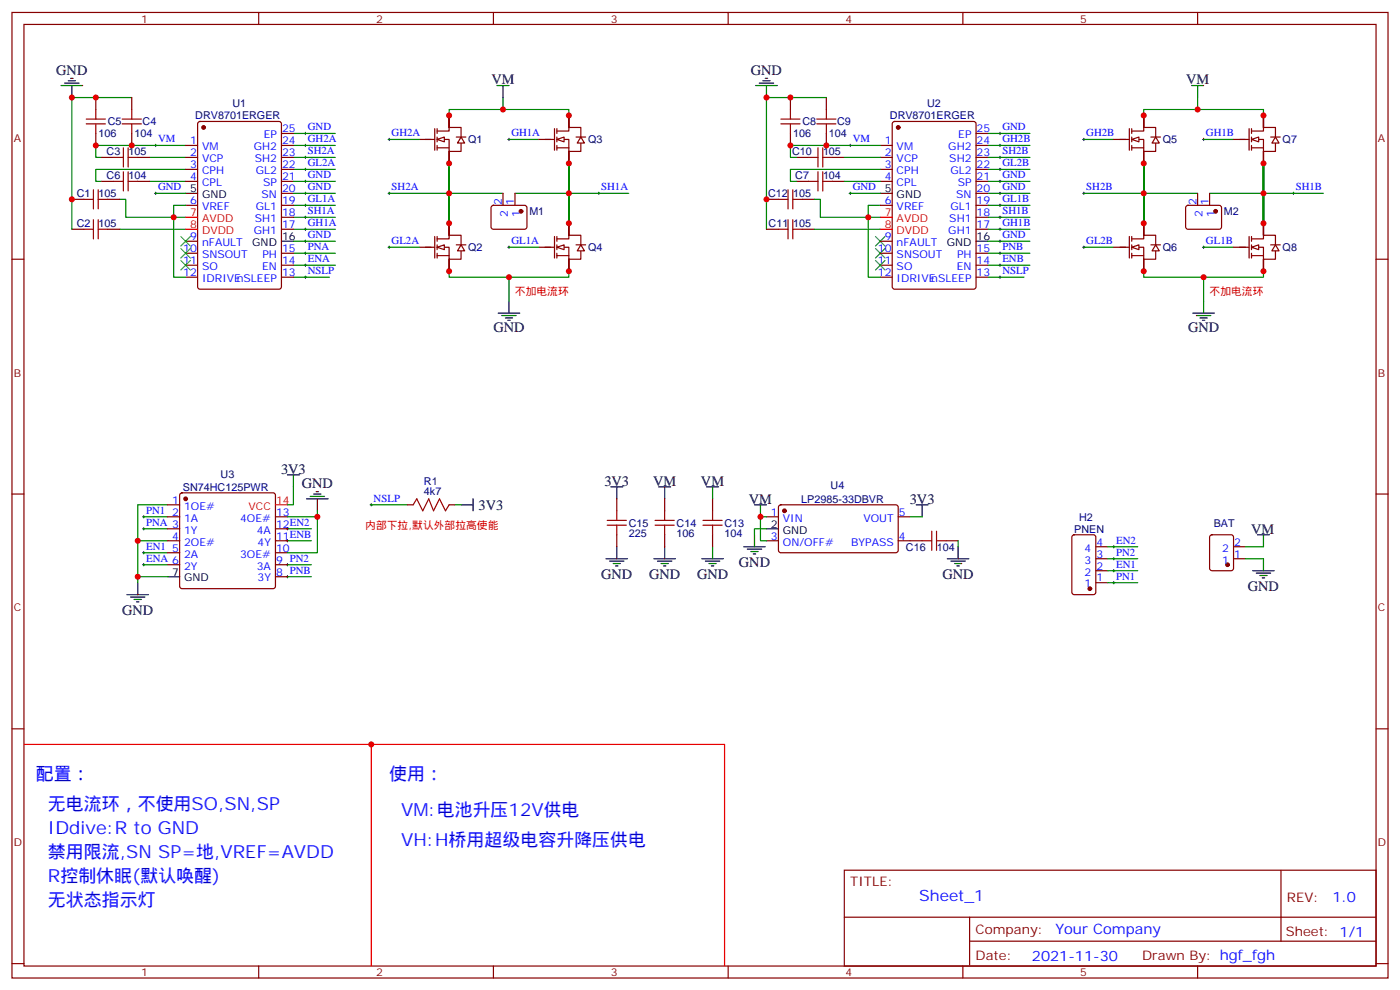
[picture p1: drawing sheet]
<svg xmlns="http://www.w3.org/2000/svg" width="412mm" height="292mm" viewBox="0 0 412 292" stroke-linecap="round" stroke-linejoin="round" font-family="sans-serif">
<g fill="none" stroke="#870000" stroke-width=".35">
<path d="M3.5 3.7h405.4v284.3h-405.4zM7.1 7.2h398.2v277.3h-398.2zM76.2 3.7v3.5M145.3 3.7v3.5M214.5 3.7v3.5M283.6 3.7v3.5M352.8 3.7v3.5M128.1 37.9v6.3M128.8 38.6h3.5v-1.1h3.5v2.9M128.8 37.9v1.4M132.3 34v3.5M123.5 41.1h4.6"/>
<path d="M128.8 41.1h3.5v3.5h3.5v-2.5M128.8 40.4v1.4M128.8 42.8v1.4M128.8 43.5h3.5M132.3 44.6v3.5M134.4 40.4h2.8M3.5 76.3h3.6M405.3 76.3h3.6M3.5 145.5h3.6M405.3 145.5h3.6M3.5 214.6h3.6M405.3 214.6h3.6"/>
<path d="M248.7 256.3h156.6v28.2h-156.6zM377.3 256.3v20.9M248.7 270.1h156.5M285.6 277.2h119.6M285.6 270.1v14.1M3.5 283.8h3.6M76.2 284.5v3.5M145.3 284.5v3.5M214.5 284.5v3.5M283.6 284.5v3.5M352.8 284.5v3.5M405.3 283.8h3.6"/>
</g>
<g fill="none" stroke="#000" stroke-width=".29">
<path d="M89.6 39.3h.7M90 38.9v.8M45.5 42.8h.7M45.5 56.9h.7M45.9 42.5v.7M45.9 56.6v.7M89.6 42.8h.7M89.6 46.4h.7M89.6 49.9h.7M90 42.5v.7M90 46v.7M90 49.5v.7"/>
<path d="M89.6 67.5h.7M89.6 64h.7M89.6 60.5h.7M89.6 78.1h.7M89.6 74.6h.7M89.6 71h.7M90 60.1v.7M90 63.6v.7M90 67.2v.7M90 70.7v.7M90 74.2v.7M90 77.8v.7"/>
<path d="M89.6 81.6h.7M90 81.3v.7"/>
</g>
<g fill="none" stroke="#008700" stroke-width=".35">
<path d="M86.4 39.3h12.4M35.3 58.7h1.7v5.3h17.7M44.1 46.4h10.6M44.1 53.4h10.6M45.9 56.9h8.8M54.7 42.8h-26.5v3.6h1.8M54.7 49.9h-26.5v3.5h1.8M86.4 49.9h12.4M86.4 46.4h12.4M86.4 42.8h12.4M35.3 67.5h19.4M86.4 78.1h12.4"/>
<path d="M86.4 74.6h12.4M86.4 71h12.4M86.4 67.5h12.4M86.4 64h12.4M86.4 60.5h12.4M86.4 81.6h10.6"/>
</g>
<g fill="#fff" stroke="#870000" stroke-width=".35">
<path d="M135.8 40.4l1.1 1.7h-2.1z"/>
<path d="M128.8 41.1l2.1-.7v1.4z"/>
</g>
<g fill="none" stroke="#870000" stroke-width=".35">
<path d="M132.3 34v3.5M132.3 44.6v3.5M123.5 72.8h4.6M128.1 69.6v6.4M128.8 72.8h3.5v3.5h3.5v-2.4M128.8 70.3h3.5v-1h3.5v2.8M128.8 69.6v1.4M128.8 72.1v1.4M128.8 74.6v1.4M128.8 75.3h3.5M132.3 65.8v3.5M132.3 76.3v3.6"/>
<path d="M134.4 72.1h2.8"/>
</g>
<g fill="#fff" stroke="#870000" stroke-width=".35">
<path d="M135.8 72.1l1.1 1.8h-2.1z"/>
<path d="M128.8 72.8l2.1-.7v1.4z"/>
</g>
<g fill="none" stroke="#870000" stroke-width=".35">
<path d="M28.2 28.7v3.5M28.2 39.3v3.5M38.8 28.7v3.5M38.8 39.3v3.5M58.4 36l.5-.2h23.3l.6 .4 .1 48.3-.5 .6-23.5 .1-.6-.5-.1-48.2zM82.9 39.3h3.5M232.8 28.7v3.5M232.8 39.3v3.5M243.4 28.7v3.5M243.4 39.3v3.5M263.1 36l.4-.2h23.3l.7 .4v48.3l-.4 .6-23.6 .1-.6-.5-.1-48.2zM287.5 39.3h3.5"/>
<path d="M21.2 58.7h3.5M30 46.4h3.5M30 53.4h3.5M31.7 58.7h3.6M40.6 46.4h3.5M40.6 53.4h3.5M54.7 46.4h3.5M54.7 53.4h3.5M54.7 42.8h3.5M54.7 49.9h3.5M82.9 46.4h3.5M82.9 53.4h3.5"/>
<path d="M82.9 42.8h3.5M82.9 49.9h3.5M82.9 56.9h3.5M225.8 58.7h3.5M234.6 46.4h3.5M234.6 53.4h3.5M236.4 58.7h3.5M245.2 46.4h3.5M245.2 53.4h3.5M259.3 46.4h3.5M259.3 53.4h3.5M259.3 42.8h3.5"/>
<path d="M259.3 49.9h3.5M287.5 46.4h3.5M287.5 53.4h3.5M287.5 42.8h3.5M287.5 49.9h3.5M287.5 56.9h3.5M21.2 67.5h3.5M31.7 67.5h3.6M54.7 60.5h3.5M54.7 71h3.5M54.7 74.6h3.5M54.7 78.1h3.5"/>
<path d="M82.9 67.5h3.5M82.9 60.5h3.5M82.9 74.6h3.5M82.9 78.1h3.5M82.9 64h3.5M132.3 65.8v3.5M132.3 76.3v3.6M225.8 67.5h3.5M236.4 67.5h3.5M259.3 60.5h3.5M259.3 71h3.5M259.3 74.6h3.5"/>
<path d="M259.3 78.1h3.5M287.5 67.5h3.5M287.5 60.5h3.5M287.5 74.6h3.5M287.5 78.1h3.5M287.5 64h3.5M328.1 72.8h4.6M332.7 69.6v6.4M333.4 72.8h3.5v3.5h3.5v-2.4M333.4 70.3h3.5v-1h3.5v2.8M333.4 69.6v1.4M333.4 72.1v1.4"/>
<path d="M333.4 74.6v1.4M333.4 75.3h3.5M336.9 65.8v3.5M336.9 76.3v3.6M339 72.1h2.8M54.7 81.6h3.5M82.9 81.6h3.5M259.3 81.6h3.5M287.5 81.6h3.5M49.4 148.7h3.5M49.4 152.2h3.5M49.4 155.7h3.5"/>
<path d="M49.4 159.2h3.5M53.2 145.3l.4-.2h26.8l.5 .2 .2 .5v26.8l-.2 .5-.5 .3h-26.8l-.5-.3-.2-.5v-26.8zM81.1 152.2h3.6M81.1 155.7h3.6M81.1 159.2h3.6M49.4 162.8h3.5M49.4 166.3h3.5M81.1 162.8h3.6M81.1 166.3h3.6M81.1 169.8h3.6"/>
</g>
<g fill="none" stroke="#a10000" stroke-width=".35">
<path d="M25.4 36.5h5.6M25.4 35.1h5.6M28.2 32.2v2.9M28.2 36.5v2.8M36 36.5h5.6M36 35.1h5.6M38.8 32.2v2.9M38.8 36.5v2.8M230 36.5h5.7M230 35.1h5.7M232.8 32.2v2.9M232.8 36.5v2.8"/>
<path d="M240.6 36.5h5.6M240.6 35.1h5.6M243.4 32.2v2.9M243.4 36.5v2.8M24.7 58.7h2.8M27.5 55.9v5.6M28.9 58.7h2.8M28.9 55.9v5.6M33.5 46.4h2.8M33.5 53.4h2.8M36.3 43.5v5.7M36.3 50.6v5.6"/>
<path d="M37.7 46.4h2.9M37.7 43.5v5.7M37.7 50.6v5.6M37.7 53.4h2.9M229.3 58.7h2.8M232.1 55.9v5.6M233.5 58.7h2.9M233.5 55.9v5.6M238.1 46.4h2.8M238.1 53.4h2.8M240.9 43.5v5.7M240.9 50.6v5.6"/>
<path d="M242.4 46.4h2.8M242.4 53.4h2.8M242.4 43.5v5.7M242.4 50.6v5.6M24.7 67.5h2.8M27.5 64.7v5.6M28.9 64.7v5.6M28.9 67.5h2.8M229.3 67.5h2.8M232.1 64.7v5.6M233.5 67.5h2.9M233.5 64.7v5.6"/>
</g>
<g fill="none" stroke="#000" stroke-width=".35">
<path d="M18 25.2h6.3M19 24.5h4.3M20.1 23.8h2.1M20.8 23.1h.7M21.2 25.2v3.5M146.4 25.2h3.5M148.2 25.2v3.5M222.6 25.2h6.4M223.7 24.5h4.2M224.7 23.8h2.1M225.4 23.1h.7M225.8 25.2v3.5"/>
<path d="M351 25.2h3.5M352.8 25.2v3.5M54.7 56.9h3.5M259.3 56.9h3.5M82.9 71h3.5M287.5 71h3.5M146.8 92.2h6.3M147.8 92.9h4.2M148.9 93.6h2.1M149.6 94.3h.7M149.9 88.7v3.5M351.4 92.2h6.3"/>
<path d="M352.4 92.9h4.3M353.5 93.6h2.1M354.2 94.3h.7M354.5 88.7v3.5M84.7 139.8h3.5M86.4 139.8v3.6M90.3 146.9h6.4M91.4 146.2h4.2M92.4 145.5h2.1M93.1 144.8h.7M93.5 146.9v3.5M37.4 175.1h6.3"/>
<path d="M38.5 175.8h4.2M39.5 176.5h2.1M40.2 177.2h.7M40.6 171.6v3.5M49.4 169.8h3.5"/>
</g>
<g fill="none" stroke="#008700" stroke-width=".35">
<path d="M38.8 28.7h-17.6v38.8M132.3 34v-1.8h35.3v1.8M148.2 28.7v3.5M243.4 28.7h-17.6v38.8M336.9 34v-1.8h35.3v1.8M352.8 28.7v3.5M86.4 56.9h12.4M86.4 53.4h12.4M114.7 41.1h8.8M114.7 56.9h33.5M132.3 48.1v17.7M149.9 41.1h8.8"/>
<path d="M151.7 56.9h33.5M167.6 48.1v17.7M291 56.9h12.4M291 53.4h12.4M319.3 41.1h8.8M319.3 56.9h33.5M336.9 48.1v17.7M354.5 41.1h8.9M356.3 56.9h33.5M372.2 48.1v17.7M54.7 60.5h-3.5v3.5M114.7 72.8h8.8"/>
<path d="M132.3 79.9v1.7h35.3v-1.7M149.9 72.8h8.8M259.3 60.5h-3.5v3.5M319.3 72.8h8.8M336.9 79.9v1.7h35.3v-1.7M354.5 72.8h8.9M149.9 81.6v7.1M354.5 81.6v7.1M40.6 159.2h8.8M42.3 155.7h7.1M42.3 152.2h7.1M49.4 148.7h-8.8v22.9"/>
<path d="M84.7 155.7h7M84.7 159.2h7M84.7 152.2h8.8M86.4 143.4v5.3h-1.7M93.5 150.4v12.4h-8.8M40.6 169.8h8.8M42.3 166.3h7.1M42.3 162.8h7.1M84.7 166.3h7M84.7 169.8h7"/>
</g>
<g fill="#870000" stroke="#870000" stroke-width=".35">
<circle cx="60" cy="37.5" r=".53"/>
<circle cx="54.7" cy="146.9" r=".53"/>
<circle cx="264.6" cy="37.5" r=".53"/>
</g>
<path d="M54.7 64h3.5M54.7 67.5h3.5M259.3 64h3.5M259.3 67.5h3.5M81.1 148.7h3.6M7.1 219.2h102.3v65.3" fill="none" stroke="#f00" stroke-width=".35"/>
<g fill="none" stroke="#000" stroke-width=".29">
<path d="M89.6 53.4h.7M89.6 56.9h.7M90 53.1v.7M90 56.6v.7M114.3 41.1h.7M114.3 56.9h.7M114.7 40.7v.7M114.7 56.6v.7M149.6 41.1h.7M149.9 40.7v.7M176 56.9h.7M176.4 56.6v.7"/>
<path d="M294.2 53.4h.7M294.2 56.9h.7M294.6 53.1v.7M294.6 56.6v.7M318.9 41.1h.7M318.9 56.9h.7M319.3 40.7v.7M319.3 56.6v.7M354.2 41.1h.7M354.5 40.7v.7M380.6 56.9h.8M381 56.6v.7"/>
<path d="M114.3 72.8h.7M114.7 72.5v.7M149.6 72.8h.7M149.9 72.5v.7M318.9 72.8h.7M319.3 72.5v.7M354.2 72.8h.7M354.5 72.5v.7M42 155.7h.7M42 152.2h.7M42.3 151.8v.7M42.3 155.4v.7"/>
<path d="M84.3 155.7h.7M84.3 159.2h.7M84.7 155.4v.7M84.7 158.9v.7M42 166.3h.7M42 162.8h.7M42.3 162.4v.7M42.3 165.9v.8M84.3 166.3h.7M84.3 169.8h.7M84.7 165.9v.8M84.7 169.5v.7"/>
</g>
<path d="M53.3 73.2l2.8 2.8M53.3 69.6l2.8 2.9M56.1 73.2l-2.8 2.8M56.1 69.6l-2.8 2.9M257.9 69.6l2.8 2.9M257.9 73.2l2.8 2.8M260.7 69.6l-2.8 2.9M260.7 73.2l-2.8 2.8" fill="none" stroke="#3c3" stroke-width=".35"/>
<g fill="#fff" stroke="#870000" stroke-width=".35">
<path d="M340.4 72.1l1.1 1.8h-2.1z"/>
<path d="M333.4 72.8l2.1-.7v1.4z"/>
</g>
<g fill="none" stroke="#870000" stroke-width=".35">
<path d="M332.7 37.9v6.3M333.4 38.6h3.5v-1.1h3.5v2.9M333.4 37.9v1.4M336.9 34v3.5M328.1 41.1h4.6M333.4 41.1h3.5v3.5h3.5v-2.5M333.4 40.4v1.4M333.4 42.8v1.4M333.4 43.5h3.5M336.9 44.6v3.5M339 40.4h2.8M336.9 65.8v3.5"/>
<path d="M336.9 76.3v3.6"/>
</g>
<g fill="#fff" stroke="#870000" stroke-width=".35">
<path d="M340.4 40.4l1.1 1.7h-2.1z"/>
<path d="M333.4 41.1l2.1-.7v1.4z"/>
</g>
<g fill="none" stroke="#870000" stroke-width=".35">
<path d="M163.3 37.9v6.3M164 38.6h3.6v-1.1h3.5v2.9M164 37.9v1.4M167.6 34v3.5M336.9 34v3.5M148.2 56.9v3.6M151.7 56.9v3.6M158.7 41.1h4.6M164 41.1h3.6v3.5h3.5v-2.5M164 40.4v1.4M164 42.8v1.4M164 43.5h3.6"/>
<path d="M167.6 44.6v3.5M169.7 40.4h2.8M336.9 44.6v3.5M144.9 60.7l.4-.2h9.5l.4 .7v5.9l-.7 .4h-9.4l-.5-.7v-5.6zM119.9 148.7h1.8M132.3 148.7h1.8M181.7 146.9v3.5M181.7 157.5v3.5M195.8 146.9v3.5M195.8 157.5v3.5M209.9 146.9v3.5M209.9 157.5v3.5"/>
<path d="M225.8 152.2h3.5M225.8 159.2h3.5M229.5 148.9l.5-.2h34.2l.4 .7-.1 12.9-.6 .5-34.2-.1-.4-.6v-12.7zM264.6 152.2h3.5M264.6 159.2h7M278.7 159.2h3.5"/>
</g>
<g fill="none" stroke="#008700" stroke-width=".35">
<path d="M291 39.3h12.4M239.9 58.7h1.8v5.3h17.6M248.7 53.4h10.6M248.7 46.4h10.6M250.5 56.9h8.8M259.3 49.9h-26.5v3.5h1.8M259.3 42.8h-26.5v3.6h1.8M291 46.4h12.4M291 42.8h12.4M291 49.9h12.4M51.2 64v17.6h3.5M239.9 67.5h19.4"/>
<path d="M255.8 64v17.6h3.5M291 67.5h12.4M291 60.5h12.4M291 64h12.4M291 71h12.4M291 74.6h12.4M291 78.1h12.4M291 81.6h10.6M109.4 148.7h10.5M134.1 148.7h1.7M225.8 152.2h-1.8v7h1.8M225.8 155.7h-3.6v1.8"/>
<path d="M268.1 152.2h3.5M282.2 159.2v1.8"/>
</g>
<g fill="none" stroke="#000" stroke-width=".29">
<path d="M294.2 39.3h.7M294.6 38.9v.8M250.1 56.9h.7M250.1 42.8h.7M250.5 42.5v.7M250.5 56.6v.7M294.2 42.8h.7M294.2 49.9h.7M294.2 46.4h.7M294.6 42.5v.7M294.6 46v.7M294.6 49.5v.7"/>
<path d="M294.2 71h.7M294.2 74.6h.7M294.2 78.1h.7M294.2 60.5h.7M294.2 64h.7M294.2 67.5h.7M294.6 60.1v.7M294.6 63.6v.7M294.6 67.2v.7M294.6 70.7v.7M294.6 74.2v.7M294.6 77.8v.7"/>
<path d="M294.2 81.6h.7M294.6 81.3v.7M109 148.7h.7M109.4 148.3v.7"/>
</g>
<g fill="none" stroke="#000" stroke-width=".35">
<path d="M135.8 148.7h3.5M139.3 146.9v3.5M179.9 143.4h3.5M181.7 143.4v3.5M194 143.4h3.6M195.8 143.4v3.5M208.1 143.4h3.6M209.9 143.4v3.5M222.2 148.7h3.6M222.2 157.5v3.5M224 148.7v3.5M225.8 155.7h3.5"/>
<path d="M269.9 148.7h3.5M271.6 148.7v3.5M370.4 157.5h3.5M372.2 157.5v3.5M178.5 164.5h6.4M179.6 165.2h4.2M180.6 165.9h2.1M181.3 166.7h.7M181.7 161v3.5M192.6 164.5h6.4M193.7 165.2h4.2M194.7 165.9h2.1"/>
<path d="M195.4 166.7h.7M195.8 161v3.5M206.7 164.5h6.4M207.8 165.2h4.2M208.8 165.9h2.2M209.5 166.7h.8M209.9 161v3.5M219.1 161h6.3M220.1 161.7h4.3M221.2 162.4h2.1M221.9 163.1h.7M279 164.5h6.4"/>
<path d="M280.1 165.2h4.2M281.2 165.9h2.1M281.9 166.7h.7M282.2 161v3.5M369 168.1h6.4M370.1 168.8h4.2M371.1 169.5h2.1M371.8 170.2h.7M372.2 164.5v3.6"/>
</g>
<g fill="#870000" stroke="#870000" stroke-width=".35">
<circle cx="231.1" cy="150.4" r=".53"/>
<circle cx="153.5" cy="62.2" r=".53"/>
</g>
<g fill="none" stroke="#a10000" stroke-width=".35">
<path d="M121.7 148.7l1.1-1.8 1.7 3.5 1.8-3.5 1.4 3.5 1.8-3.5 1.7 3.5 1.1-1.7M178.9 154.7h5.6M178.9 153.2h5.6M181.7 150.4v2.8M181.7 154.7v2.8M193 154.7h5.6M193 153.2h5.6M195.8 150.4v2.8M195.8 154.7v2.8M207.1 154.7h5.6M207.1 153.2h5.6M209.9 150.4v2.8"/>
<path d="M209.9 154.7v2.8M271.6 159.2h2.9M274.5 156.4v5.7M275.9 156.4v5.7M275.9 159.2h2.8"/>
</g>
<path d="M109.4 219.2h104v65.3" fill="none" stroke="#f00" stroke-width=".35"/>
<path d="M53.3 76.7l2.8 2.8M56.1 76.7l-2.8 2.8M257.9 76.7l2.8 2.8M260.7 76.7l-2.8 2.8" fill="none" stroke="#3c3" stroke-width=".35"/>
<g fill="#fff" stroke="#870000" stroke-width=".35">
<path d="M171.1 40.4l1.1 1.7h-2.2z"/>
<path d="M164 41.1l2.2-.7v1.4z"/>
</g>
<g fill="none" stroke="#870000" stroke-width=".35">
<path d="M167.6 34v3.5M167.6 44.6v3.5M158.7 72.8h4.6M163.3 69.6v6.4M164 72.8h3.6v3.5h3.5v-2.4M164 70.3h3.6v-1h3.5v2.8M164 69.6v1.4M164 72.1v1.4M164 74.6v1.4M164 75.3h3.6M167.6 65.8v3.5M167.6 76.3v3.6"/>
<path d="M169.7 72.1h2.8"/>
</g>
<g fill="#fff" stroke="#870000" stroke-width=".35">
<path d="M171.1 72.1l1.1 1.8h-2.2z"/>
<path d="M164 72.8l2.2-.7v1.4z"/>
</g>
<g fill="none" stroke="#870000" stroke-width=".35">
<path d="M167.6 65.8v3.5M167.6 76.3v3.6M363.4 72.8h4.5M367.9 69.6v6.4M368.7 72.8h3.5v3.5h3.5v-2.4M368.7 70.3h3.5v-1h3.5v2.8M368.7 69.6v1.4M368.7 72.1v1.4M368.7 74.6v1.4M368.7 75.3h3.5M372.2 65.8v3.5M372.2 76.3v3.6"/>
<path d="M374.3 72.1h2.8"/>
</g>
<g fill="#fff" stroke="#870000" stroke-width=".35">
<path d="M375.7 72.1l1.1 1.8h-2.2z"/>
<path d="M368.7 72.8l2.1-.7v1.4z"/>
</g>
<g fill="none" stroke="#870000" stroke-width=".35">
<path d="M367.9 37.9v6.3M368.7 38.6h3.5v-1.1h3.5v2.9M368.7 37.9v1.4M372.2 34v3.5M363.4 41.1h4.5M368.7 41.1h3.5v3.5h3.5v-2.5M368.7 40.4v1.4M368.7 42.8v1.4M368.7 43.5h3.5M372.2 44.6v3.5M374.3 40.4h2.8M372.2 65.8v3.5"/>
<path d="M372.2 76.3v3.6"/>
</g>
<g fill="#fff" stroke="#870000" stroke-width=".35">
<path d="M375.7 40.4l1.1 1.7h-2.2z"/>
<path d="M368.7 41.1l2.1-.7v1.4z"/>
</g>
<g fill="none" stroke="#870000" stroke-width=".35">
<path d="M372.2 34v3.5M352.8 56.9v3.6M356.3 56.9v3.6M372.2 44.6v3.5M349.5 60.7l.5-.2h9.4l.4 .7v5.9l-.7 .4h-9.4l-.5-.7v-5.6zM316 157.7l.4-.2h5.7l.6 .4 .1 16.5-.5 .7h-5.9l-.6-.4-.1-16.5zM356.5 157.7l.5-.2h5.7l.6 .4 .1 9.5-.5 .6-5.9 .1-.6-.5-.1-9.4zM322.8 171.6h3.5M322.8 168.1h3.5M322.8 164.5h3.5M322.8 161h3.5M363.4 164.5h3.5"/>
<path d="M363.4 161h3.5"/>
</g>
<g fill="#870000" stroke="#870000" stroke-width=".35">
<circle cx="358.1" cy="62.2" r=".53"/>
<circle cx="321" cy="173.4" r=".53"/>
<circle cx="361.6" cy="166.3" r=".53"/>
</g>
<path d="M327.7 161h.7M327.7 164.5h.7M327.7 168.1h.7M327.7 171.6h.7M328.1 160.7v.7M328.1 164.2v.7M328.1 167.7v.7M328.1 171.2v.7" fill="none" stroke="#000" stroke-width=".29"/>
<path d="M326.3 171.6h8.8M326.3 168.1h8.8M326.3 164.5h8.8M326.3 161h8.8M366.9 164.5h5.3M366.9 161h5.3" fill="none" stroke="#008700" stroke-width=".35"/>
<g fill="#c00">
<circle cx="38.8" cy="42.8" r=".88"/>
<circle cx="28.2" cy="28.7" r=".88"/>
<circle cx="21.2" cy="28.7" r=".88"/>
<circle cx="21.2" cy="58.7" r=".88"/>
<circle cx="132.3" cy="48.1" r=".88"/>
<circle cx="132.3" cy="34" r=".88"/>
<circle cx="132.3" cy="65.8" r=".88"/>
<circle cx="132.3" cy="79.9" r=".88"/>
<circle cx="167.6" cy="48.1" r=".88"/>
<circle cx="167.6" cy="65.8" r=".88"/>
<circle cx="132.3" cy="56.9" r=".88"/>
<circle cx="167.6" cy="56.9" r=".88"/>
<circle cx="148.2" cy="32.2" r=".88"/>
<circle cx="149.9" cy="81.6" r=".88"/>
<circle cx="51.2" cy="64" r=".88"/>
<circle cx="28.2" cy="42.8" r=".88"/>
<circle cx="40.6" cy="169.8" r=".88"/>
<circle cx="40.6" cy="159.2" r=".88"/>
<circle cx="93.5" cy="152.2" r=".88"/>
<circle cx="232.8" cy="42.8" r=".88"/>
<circle cx="255.8" cy="64" r=".88"/>
<circle cx="354.5" cy="81.6" r=".88"/>
<circle cx="352.8" cy="32.2" r=".88"/>
<circle cx="372.2" cy="56.9" r=".88"/>
<circle cx="336.9" cy="56.9" r=".88"/>
<circle cx="372.2" cy="65.8" r=".88"/>
<circle cx="372.2" cy="48.1" r=".88"/>
<circle cx="336.9" cy="79.9" r=".88"/>
<circle cx="336.9" cy="65.8" r=".88"/>
<circle cx="336.9" cy="34" r=".88"/>
<circle cx="336.9" cy="48.1" r=".88"/>
<circle cx="225.8" cy="58.7" r=".88"/>
<circle cx="225.8" cy="28.7" r=".88"/>
<circle cx="232.8" cy="28.7" r=".88"/>
<circle cx="243.4" cy="42.8" r=".88"/>
<circle cx="224" cy="152.2" r=".88"/>
<circle cx="109.4" cy="219.2" r=".88"/>
<circle cx="167.6" cy="79.9" r=".88"/>
<circle cx="167.6" cy="34" r=".88"/>
<circle cx="372.2" cy="79.9" r=".88"/>
<circle cx="372.2" cy="34" r=".88"/>
</g>
<g font-size="5.3" fill="#00f">
<text x="10.6" y="229.8">配置：</text>
<text x="114.7" y="229.8">使用：</text>
<text x="14.1" y="238.6">无电流环，不使用SO,SN,SP</text>
<text x="14.1" y="245.7">IDdive:R to GND</text>
<text x="118.2" y="240.4">VM:电池升压12V供电</text>
<text x="118.2" y="249.2">VH:H桥用超级电容升降压供电</text>
<text x="14.1" y="252.7">禁用限流,SN SP=地,VREF=AVDD</text>
<text x="14.1" y="259.8">R控制休眠(默认唤醒)</text>
<text x="14.1" y="266.8">无状态指示灯</text>
</g>
<text font-size="4.6" fill="#00f" x="270.8" y="265.3">Sheet_1</text>
<g font-size="4.2">
<text x="16.6" y="22">GND</text>
<text x="221.2" y="22">GND</text>
<text x="144.8" y="24.8">VM</text>
<text x="349.4" y="24.8">VM</text>
<text x="145.3" y="97.9">GND</text>
<text x="350" y="97.9">GND</text>
<text x="82.8" y="139.5">3V3</text>
<text x="88.9" y="143.7">GND</text>
<text x="178" y="143">3V3</text>
<text x="192.4" y="143">VM</text>
<text x="206.5" y="143">VM</text>
<text x="220.6" y="148.3">VM</text>
<text x="268" y="148.3">3V3</text>
<text x="141" y="150.1">3V3</text>
<text x="368.5" y="157.1">VM</text>
<text x="217.7" y="167.1">GND</text>
<text x="177.1" y="170.6">GND</text>
<text x="191.2" y="170.6">GND</text>
<text x="205.3" y="170.6">GND</text>
<text x="277.6" y="170.6">GND</text>
<text x="367.6" y="174.1">GND</text>
<text x="36" y="181.2">GND</text>
</g>
<g font-size="4.2" fill="#00f">
<text x="392.5" y="265.5">1.0</text>
<text x="310.9" y="275.1">Your Company</text>
<text x="304" y="282.9">2021-11-30</text>
</g>
<g font-size="3.9" fill="#800">
<text x="250.5" y="260.8">TITLE:</text>
<text x="379.1" y="265.5">REV:</text>
<text x="287.4" y="275">Company:</text>
<text x="378.7" y="275.7">Sheet: 1/1</text>
<text x="287.4" y="282.7">Date:</text>
<text x="336.4" y="282.8">Drawn By: hgf_fgh</text>
</g>
<g font-size="3.2" fill="#800">
<text x="41.6" y="6.7">1</text>
<text x="110.8" y="6.7">2</text>
<text x="179.9" y="6.7">3</text>
<text x="249.1" y="6.7">4</text>
<text x="318.2" y="6.7">5</text>
<text x="4.1" y="41.8">A</text>
<text x="405.9" y="41.8">A</text>
<text x="4.1" y="110.9">B</text>
<text x="405.9" y="110.9">B</text>
<text x="4.1" y="180.1">C</text>
<text x="405.9" y="180.1">C</text>
<text x="4.1" y="249.2">D</text>
<text x="405.9" y="249.2">D</text>
<text x="41.6" y="287.5">1</text>
<text x="110.8" y="287.5">2</text>
<text x="179.9" y="287.5">3</text>
<text x="249.1" y="287.5">4</text>
<text x="318.2" y="287.5">5</text>
</g>
<g font-size="3.2" fill="#000080">
<text x="57.5" y="35.2">DRV8701ERGER</text>
<text x="68.5" y="31.4">U1</text>
<text x="262.1" y="35.2">DRV8701ERGER</text>
<text x="273.1" y="31.4">U2</text>
<text x="29" y="40.4">106</text>
<text x="31.7" y="36.9">C5</text>
<text x="39.6" y="40.4">104</text>
<text x="42" y="36.9">C4</text>
<text x="233.6" y="40.4">106</text>
<text x="236.4" y="36.9">C8</text>
<text x="244.2" y="40.4">104</text>
<text x="246.6" y="36.9">C9</text>
<text x="31.4" y="45.7">C3</text>
<text x="37.8" y="45.7">105</text>
<text x="137.9" y="42.2">Q1</text>
<text x="173.2" y="42.2">Q3</text>
<text x="233.3" y="45.7">C10</text>
<text x="242.4" y="45.7">105</text>
<text x="342.5" y="42.2">Q5</text>
<text x="377.8" y="42.2">Q7</text>
<text x="31.4" y="52.8">C6</text>
<text x="37.8" y="52.8">104</text>
<text x="234.3" y="52.8">C7</text>
<text x="242.4" y="52.8">104</text>
<text x="22.6" y="58.1">C1</text>
<text x="29" y="58.1">105</text>
<text x="226.3" y="58.1">C12</text>
<text x="233.6" y="58.1">105</text>
<text x="155.9" y="63.2">M1</text>
<text x="360.5" y="63.2">M2</text>
<text x="22.6" y="66.9">C2</text>
<text x="29" y="66.9">105</text>
<text x="226.4" y="66.9">C11</text>
<text x="233.6" y="66.9">105</text>
<text x="137.9" y="73.9">Q2</text>
<text x="173.2" y="73.9">Q4</text>
<text x="342.5" y="73.9">Q6</text>
<text x="377.8" y="73.9">Q8</text>
<text x="65" y="140.8">U3</text>
<text x="124.9" y="142.7">R1</text>
<text x="244.7" y="144">U4</text>
<text x="53.9" y="144.5">SN74HC125PWR</text>
<text x="124.9" y="145.8">4k7</text>
<text x="236" y="148">LP2985-33DBVR</text>
<text x="185.2" y="155.1">C15</text>
<text x="199.3" y="155.1">C14</text>
<text x="213.4" y="155.1">C13</text>
<text x="317.9" y="153.3">H2</text>
<text x="357.5" y="155.1">BAT</text>
<text x="185.2" y="158.3">225</text>
<text x="199.3" y="158.3">106</text>
<text x="213.4" y="158.3">104</text>
<text x="316.5" y="156.8">PNEN</text>
<text x="266.9" y="162.2">C16</text>
<text x="275.9" y="162.2">104</text>
</g>
<g font-size="3.2" fill="#00f">
<text x="46.6" y="41.9">VM</text>
<text x="77.7" y="40.7">EP</text>
<text x="83.1" y="38.9">25</text>
<text x="90.7" y="41.9">GH2A</text>
<text x="90.7" y="38.4">GND</text>
<text x="115.4" y="40.2">GH2A</text>
<text x="150.6" y="40.2">GH1A</text>
<text x="251.2" y="41.9">VM</text>
<text x="282.3" y="40.7">EP</text>
<text x="287.7" y="38.9">25</text>
<text x="295.3" y="38.4">GND</text>
<text x="295.3" y="41.9">GH2B</text>
<text x="320" y="40.2">GH2B</text>
<text x="355.2" y="40.2">GH1B</text>
<text x="56" y="42.5">1</text>
<text x="56" y="46">2</text>
<text x="59.5" y="44.2">VM</text>
<text x="59.5" y="47.8">VCP</text>
<text x="74.7" y="44.2">GH2</text>
<text x="75" y="47.8">SH2</text>
<text x="83.1" y="46">23</text>
<text x="83.1" y="42.5">24</text>
<text x="90.7" y="45.5">SH2A</text>
<text x="260.6" y="42.5">1</text>
<text x="260.6" y="46">2</text>
<text x="264.1" y="44.2">VM</text>
<text x="264.1" y="47.8">VCP</text>
<text x="279.3" y="44.2">GH2</text>
<text x="279.6" y="47.8">SH2</text>
<text x="287.7" y="46">23</text>
<text x="287.7" y="42.5">24</text>
<text x="295.3" y="45.5">SH2B</text>
<text x="56" y="49.5">3</text>
<text x="56" y="53.1">4</text>
<text x="59.5" y="51.3">CPH</text>
<text x="75.4" y="51.3">GL2</text>
<text x="83.1" y="53.1">21</text>
<text x="83.1" y="49.5">22</text>
<text x="90.7" y="49">GL2A</text>
<text x="90.7" y="52.5">GND</text>
<text x="260.6" y="49.5">3</text>
<text x="260.6" y="53.1">4</text>
<text x="264.1" y="51.3">CPH</text>
<text x="280" y="51.3">GL2</text>
<text x="287.7" y="53.1">21</text>
<text x="287.7" y="49.5">22</text>
<text x="295.3" y="52.5">GND</text>
<text x="295.3" y="49">GL2B</text>
<text x="46.6" y="56.1">GND</text>
<text x="59.5" y="54.8">CPL</text>
<text x="77.1" y="58.3">SN</text>
<text x="77.5" y="54.8">SP</text>
<text x="83.1" y="56.6">20</text>
<text x="90.7" y="59.6">GL1A</text>
<text x="90.7" y="56.1">GND</text>
<text x="115.4" y="56.1">SH2A</text>
<text x="177.1" y="56.1">SH1A</text>
<text x="251.2" y="56.1">GND</text>
<text x="264.1" y="54.8">CPL</text>
<text x="281.7" y="58.3">SN</text>
<text x="282.1" y="54.8">SP</text>
<text x="287.7" y="56.6">20</text>
<text x="295.3" y="56.1">GND</text>
<text x="295.3" y="59.6">GL1B</text>
<text x="320" y="56.1">SH2B</text>
<text x="381.7" y="56.1">SH1B</text>
<text x="56" y="60.1">6</text>
<text x="59.5" y="61.9">VREF</text>
<text x="75" y="65.4">SH1</text>
<text x="75.4" y="61.9">GL1</text>
<text x="83.1" y="63.6">18</text>
<text x="83.1" y="60.1">19</text>
<text x="90.7" y="63.1">SH1A</text>
<text x="147.8" y="60.3" transform="rotate(-90 147.8 60.3)">2</text>
<text x="149.6" y="63.8" transform="rotate(-90 149.6 63.8)">2</text>
<text x="151.3" y="60.3" transform="rotate(-90 151.3 60.3)">1</text>
<text x="153.1" y="63.8" transform="rotate(-90 153.1 63.8)">1</text>
<text x="260.6" y="60.1">6</text>
<text x="264.1" y="61.9">VREF</text>
<text x="279.6" y="65.4">SH1</text>
<text x="280" y="61.9">GL1</text>
<text x="287.7" y="63.6">18</text>
<text x="287.7" y="60.1">19</text>
<text x="295.3" y="63.1">SH1B</text>
<text x="352.4" y="60.3" transform="rotate(-90 352.4 60.3)">2</text>
<text x="354.2" y="63.8" transform="rotate(-90 354.2 63.8)">2</text>
<text x="356" y="60.3" transform="rotate(-90 356 60.3)">1</text>
<text x="357.7" y="63.8" transform="rotate(-90 357.7 63.8)">1</text>
<text x="56" y="70.7">9</text>
<text x="74.7" y="68.9">GH1</text>
<text x="83.1" y="67.2">17</text>
<text x="90.7" y="66.6">GH1A</text>
<text x="90.7" y="70.2">GND</text>
<text x="115.4" y="71.9">GL2A</text>
<text x="150.6" y="71.9">GL1A</text>
<text x="260.6" y="70.7">9</text>
<text x="279.3" y="68.9">GH1</text>
<text x="287.7" y="67.2">17</text>
<text x="295.3" y="70.2">GND</text>
<text x="295.3" y="66.6">GH1B</text>
<text x="320" y="71.9">GL2B</text>
<text x="355.2" y="71.9">GL1B</text>
<text x="54" y="74.2">10</text>
<text x="54" y="77.8">11</text>
<text x="59.5" y="72.5">nFAULT</text>
<text x="59.5" y="76">SNSOUT</text>
<text x="77.3" y="76">PH</text>
<text x="83.1" y="77.8">14</text>
<text x="83.1" y="74.2">15</text>
<text x="90.7" y="77.2">ENA</text>
<text x="90.7" y="73.7">PNA</text>
<text x="258.6" y="74.2">10</text>
<text x="258.6" y="77.8">11</text>
<text x="264.1" y="72.5">nFAULT</text>
<text x="264.1" y="76">SNSOUT</text>
<text x="281.9" y="76">PH</text>
<text x="287.7" y="77.8">14</text>
<text x="287.7" y="74.2">15</text>
<text x="295.3" y="73.7">PNB</text>
<text x="295.3" y="77.2">ENB</text>
<text x="54" y="81.3">12</text>
<text x="59.5" y="79.5">SO</text>
<text x="59.5" y="83">IDRIVEnSLEEP</text>
<text x="77.2" y="79.5">EN</text>
<text x="83.1" y="81.3">13</text>
<text x="90.7" y="80.8">NSLP</text>
<text x="258.6" y="81.3">12</text>
<text x="264.1" y="79.5">SO</text>
<text x="264.1" y="83">IDRIVEnSLEEP</text>
<text x="281.8" y="79.5">EN</text>
<text x="287.7" y="81.3">13</text>
<text x="295.3" y="80.8">NSLP</text>
<text x="50.7" y="148.3">1</text>
<text x="110.1" y="147.8">NSLP</text>
<text x="43" y="154.8">PNA 3</text>
<text x="43" y="151.3">PN1</text>
<text x="50.7" y="151.8">2</text>
<text x="54.2" y="150.1">1OE#</text>
<text x="54.2" y="153.6">1A</text>
<text x="70.7" y="153.6">4OE#</text>
<text x="81.3" y="155.4">12EN2</text>
<text x="81.3" y="151.8">13</text>
<text x="227.1" y="151.8">1</text>
<text x="230.6" y="153.6">VIN</text>
<text x="254.3" y="153.6">VOUT</text>
<text x="264.8" y="151.8">5</text>
<text x="43" y="161.9">EN1</text>
<text x="50.7" y="158.9">4</text>
<text x="54.2" y="157.1">1Y</text>
<text x="54.2" y="160.7">2OE#</text>
<text x="75.6" y="157.1">4A</text>
<text x="75.9" y="160.7">4Y</text>
<text x="81.3" y="158.9">11ENB</text>
<text x="227.1" y="158.9">3</text>
<text x="230.6" y="160.7">ON/OFF#</text>
<text x="250.7" y="160.7">BYPASS</text>
<text x="264.8" y="158.9">4</text>
<text x="323" y="160.7">4</text>
<text x="328.8" y="160.1">EN2</text>
<text x="363.5" y="160.7">2</text>
<text x="43" y="165.4">ENA 6</text>
<text x="50.7" y="162.4">5</text>
<text x="54.2" y="164.2">2A</text>
<text x="54.2" y="167.7">2Y</text>
<text x="70.7" y="164.2">3OE#</text>
<text x="75.6" y="167.7">3A</text>
<text x="81.3" y="165.9">9 PN2</text>
<text x="81.3" y="162.4">10</text>
<text x="319.5" y="165.9">3</text>
<text x="319.5" y="162.4">4</text>
<text x="323" y="167.7">2</text>
<text x="323" y="164.2">3</text>
<text x="328.8" y="163.7">PN2</text>
<text x="328.8" y="167.2">EN1</text>
<text x="360" y="165.9">1</text>
<text x="360" y="162.4">2</text>
<text x="363.5" y="164.2">1</text>
<text x="75.9" y="171.2">3Y</text>
<text x="81.3" y="169.5">8 PNB</text>
<text x="319.5" y="173">1</text>
<text x="319.5" y="169.5">2</text>
<text x="323" y="171.2">1</text>
<text x="328.8" y="170.7">PN1</text>
</g>
<g font-size="3.2">
<text x="56" y="56.6">5</text>
<text x="59.5" y="58.3">GND</text>
<text x="260.6" y="56.6">5</text>
<text x="264.1" y="58.3">GND</text>
<text x="83.1" y="70.7">16</text>
<text x="287.7" y="70.7">16</text>
<text x="74.3" y="72.5">GND</text>
<text x="278.9" y="72.5">GND</text>
<text x="227.1" y="155.4">2</text>
<text x="230.6" y="157.1">GND</text>
<text x="50.7" y="169.5">7</text>
<text x="54.2" y="171.2">GND</text>
</g>
<g font-size="3.2" fill="#f00">
<text x="56" y="63.6">7</text>
<text x="59.5" y="65.4">AVDD</text>
<text x="260.6" y="63.6">7</text>
<text x="264.1" y="65.4">AVDD</text>
<text x="56" y="67.2">8</text>
<text x="59.5" y="68.9">DVDD</text>
<text x="260.6" y="67.2">8</text>
<text x="264.1" y="68.9">DVDD</text>
<text x="151.7" y="86.9">不加电流环</text>
<text x="356.3" y="86.9">不加电流环</text>
<text x="81.3" y="148.3">14</text>
<text x="73.2" y="150.1">VCC</text>
<text x="107.6" y="155.7">内部下拉,默认外部拉高使能</text>
</g>
</svg>
